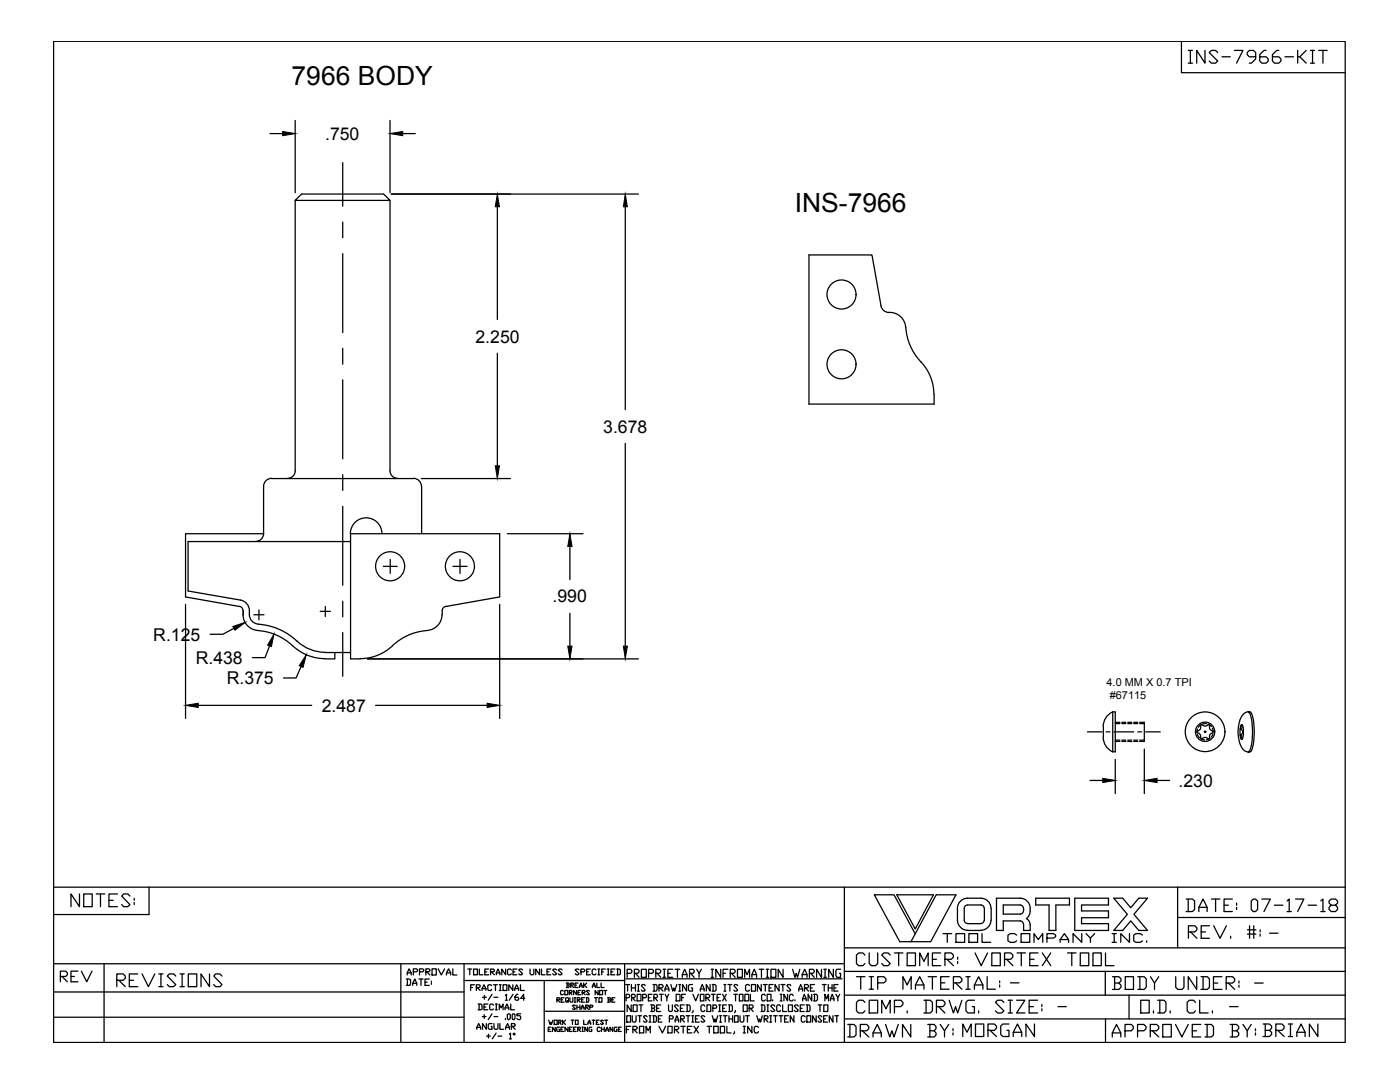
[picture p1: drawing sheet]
<svg xmlns="http://www.w3.org/2000/svg" width="279mm" height="216mm" viewBox="0 0 279 216" stroke-linecap="round" stroke-linejoin="round" font-family="sans-serif">
<!-- layer: titleblk -->
<path d="M10.7 8.2h257.8v199.8h-257.8zM235.8 8.2v6.3h32.7M10.7 177h257.8" fill="none" stroke="#000" stroke-width=".25"/>
<!-- layer: 50 -->
<g fill="none" stroke="#000" stroke-width=".25">
<path d="M168.5 177v31M235 177v12.1M10.7 182.5h19M10.7 197.9h81.9M10.7 192.3h157.8M20.8 192.3v15.7M80 192.3v15.7M92.6 192.3v15.7M92.6 195.7h32.1M108.6 195.7v12.2M124.7 192.3v15.7M168.5 189.1h100"/>
<path d="M168.5 193.8h100M168.5 198.6h100M225.3 198.6v4.7M235 183.1h33.5M10.7 203h81.9M108.6 201.8h16.1M168.5 203.3h100"/>
</g>
<!-- layer: Text -->
<g fill="none" stroke="#000" stroke-width=".25">
<path d="M179 178.5h7.3l-3.6 6.9zM193.1 179.2a2.01 2.01 0 0 0-2 2.1v2.3a2.01 2.01 0 0 0 2 2M193.1 179.2h2.7a2.01 2.01 0 0 1 2 2M81.1 195.4h.6l.2 .2v.8l-.2 .2h-.6M81.3 194.5v-.4l.3-.8 .5 .8v.4M81.3 194.1h.8M81.3 195.4v1.2M82.4 196.6v-.4l.4-.8 .4 .8v.4M82.4 196.2h.8M82.5 193.9h.6l.2-.4-.2-.2h-.6v1.2M83.6 195.4h.8M83.7 193.9h.7l.2-.4-.2-.2h-.7v1.2"/>
<path d="M84 195.4v1.2M84.8 196h.4M85 193.9h.6l.2-.4-.2-.2h-.6v1.2M85.2 193.9l.6 .6M85.7 195.4h-.9v1.2h.9M86.1 195.8v.2M86.1 196.2v.2M86.2 193.3h.9v1.2h-.9zM87.4 193.3l.7 1.2 .6-1.2M89.1 194.5v-.4l.4-.8 .4 .8v.4M89.1 194.1h.8M90.4 193.3v1.2h.8"/>
<path d="M93.4 193.4h.7M93.8 193.4v1.1M93.9 197h.4M94.5 193.4h.8v1.1h-.8zM94.7 196.5h-.8v1.1M95.1 197h.5l.2-.1v-.2l-.2-.2h-.5v1.1M95.2 197l.6 .6M95.7 193.4v1.1h.7M96.2 197.6v-.3l.4-.8 .4 .8v.3M96.2 197.3h.8M96.3 199h.8M96.7 198.6v.8"/>
<path d="M96.8 193.9h.3M97.5 193.4h-.7v1.1h.7M97.9 193.9h.6l.2-.2v-.2l-.2-.1h-.6v1.1M98.1 193.9l.6 .6M98.1 196.7l-.2-.2h-.4l-.1 .2v.7l.1 .2h.4l.2-.2M98.2 198.4l-.8 1.2M98.5 196.5h.8M98.6 199h.7M98.9 196.5v1.1M99 194.5v-.4l.4-.7 .4 .7v.4M99 194.1h.8M99.6 197.6h.4"/>
<path d="M99.6 196.5h.4M99.9 196.5v1.1M100.4 196.5h.8v1.1h-.8zM100.9 198.6l.2-.2v1.2M100.9 199.6h.3M100.9 193.4v1.1l-.8-1.1v1.1M102.1 193.5l-.3-.1h-.3l-.2 .1v.8l.2 .2h.3l.3-.2M102.3 196.5v1.1l-.8-1.1v1.1M102.4 193.9h.4M102.4 198.4l-.8 1.2M102.7 197.6v-.3l.4-.8 .4 .8v.3M102.7 197.3h.8"/>
<path d="M103.2 193.4h-.8v1.1h.8M103.4 198.4h-.2l-.4 .4v.6l.2 .2h.4l.1-.2-.1-.4h-.6M103.9 196.5v1.1h.7M104.3 193.5l-.2-.1h-.4l-.2 .1 .8 .8-.2 .2h-.4l-.2-.2M104.7 199.2h-.8l.6-.8v1.2M105.8 193.4v.9l.2 .2h.4l.1-.2v-.9M107.7 193.4v1.1l-.8-1.1v1.1M108.1 193.4v1.1h.7M109.2 193.9h.3M109.9 193.4h-.7v1.1h.7M111.1 193.5l-.2-.1h-.4l-.2 .1 .8 .8-.2 .2h-.4l-.2-.2M111.2 199.5h.4l.1-.3-.5-.1v.9"/>
<path d="M111.3 199.5l.4 .5M112 199.5h.3M112.2 193.5l-.2-.1h-.4l-.2 .1 .8 .8-.2 .2h-.4l-.2-.2M112.4 197.8l-.1-.2-.4 .2v.6l.1 .1 .4-.1M112.6 199.1h-.6v.9h.6M112.7 197.6h.6v.9h-.6zM113 196.2h.5l.1 .1-.1 .3M113.2 196.6h.3l.1 .3-.1 .1h-.5M113.2 196.2v.8M113.6 198.1h.4l.2-.3-.6-.2v.9M113.7 198.1l.5 .4M113.9 196.6h.4l.2-.3-.6-.1v.8"/>
<path d="M114 196.6l.5 .4M114.8 196.6h.2M115 197.6v.9l-.5-.9v.9M115.3 196.2h-.5v.8h.5M115.3 198.1h.3M115.6 193.5l-.2-.1h-.4l-.2 .1 .8 .8-.2 .2h-.4l-.2-.2M115.6 197l.3-.8 .3 .8M115.6 196.8h.6M115.9 197.6h-.6v.9M115.9 193.9h.6l.2-.2v-.2l-.2-.1h-.6v1.1M116.2 198.1h.4l.2-.3-.6-.2v.9M116.3 198.1l.5 .4"/>
<path d="M116.5 196.2v.8M116.7 196.6l.4 .4M117.1 196.2l-.6 .4M117.1 193.9h.3M117.6 197.8l-.1-.2-.5 .2 .6 .6-.1 .1-.5-.1M117.8 193.4h-.7v1.1h.7M118.2 197l.3-.8 .3 .8M118.2 196.8h.6M118.9 193.5l-.1-.1h-.4l-.2 .1v.8l.2 .2h.4l.1-.2M119.1 196.2v.8h.6M119.3 193.4h.4M119.3 194.5h.4"/>
<path d="M119.4 197.6v.9l-.6-.9v.9M119.5 193.4v1.1M119.7 197.6h.6v.9h-.6zM120 196.2v.8h.6M120.1 193.9h.3M120.5 197.6h.6M120.8 193.4h-.7v1.1M120.8 197.6v.9M121.2 193.4h.4M121.2 194.5h.4M121.3 199.1l.6 .1-.2 .3M121.4 199.5h.3l.2 .3-.2 .2h-.4"/>
<path d="M121.4 193.4v1.1M121.4 199.1v.9M121.9 193.9h.4M122.1 199.5h.3M122.7 199.1h-.6v.9h.6M122.7 193.4h-.8v1.1h.8M123.1 193.4h.5l.2 .1v.8l-.2 .2h-.5M123.3 193.4v1.1M124.9 196.5h.7M124.9 195.3h43.1M125 199.1h.5l.2-.2-.2-.5h-.5v1.3M125.2 194.2h.7l.2-.2v-.3l-.2-.3h-.7v1.6"/>
<path d="M125.3 196.5v1.3M126 196.5v1.3M126 197.1h.8M126.1 199.1h.5l.2-.2-.2-.5h-.5v1.3M126.2 199.1l.6 .6M126.6 194.2h.7l.2-.2v-.3l-.2-.3h-.7v1.6M126.8 196.5v1.3M126.8 194.2l.7 .8M127.2 198.4h.7v1.3h-.7zM127.2 196.5h.4M127.2 197.8h.4M127.4 196.5v1.3"/>
<path d="M128 193.4h1v1.6h-1zM128.3 199.1h.5l.2-.2-.2-.5h-.5v1.3M128.8 196.7l-.2-.2h-.4l-.2 .2 .8 .9-.2 .2h-.4l-.2-.2M129.4 199.1h.3M129.4 194.2h.8l.2-.2v-.3l-.2-.3h-.8v1.6M130.1 198.4h-.7v1.3h.7M130.3 196.5h.6l.2 .2v.9l-.2 .2h-.6M130.5 199.1h.5l.2-.2-.2-.5h-.5v1.3M130.5 196.5v1.3M130.7 199.1l.5 .6M130.9 194.2h.7l.3-.2v-.3l-.3-.3h-.7v1.6M131.1 194.2l.8 .8"/>
<path d="M131.5 197.1h.6l.2-.2v-.2l-.2-.2h-.6v1.3M131.6 198.4h.8M131.7 197.1l.6 .7M132 198.4v1.3M132.3 193.4h.5M132.3 195h.5M132.6 193.4v1.6M132.7 197.8v-.5l.4-.8 .4 .8v.5M132.7 197.3h.8M132.7 198.4l.4 .7v.6M133.3 194.2h.5M133.5 198.4l-.4 .7"/>
<path d="M133.9 196.5l.4 1.3 .2-.7 .1 .7 .5-1.3M134.3 193.4h-1v1.6h1M134.7 193.4h1M134.9 198.4h.8v1.3h-.8zM135.2 193.4v1.6M135.5 196.5h.3M135.5 197.8h.3M135.7 196.5v1.3M136 199.1h.4M136.2 195v-.5l.4-1.1 .5 1.1v.5M136.2 194.5h.9M136.8 198.4h-.8v1.3"/>
<path d="M137 196.5v1.3l-.8-1.3v1.3M137.6 194.2h.7l.2-.2v-.3l-.2-.3h-.7v1.6M137.8 194.2l.7 .8M138.2 196.5h-.6l-.2 .2v.9l.2 .2h.6v-.7h-.2M138.3 198.4l.5 1.3 .6-1.3M139.1 193.4l.4 .8v.8M139.8 197.8v-.5l.4-.8 .3 .8v.5M139.8 198.4h.7v1.3h-.7zM139.8 197.3h.7M140 193.4l-.5 .8M140.9 199.1h.5l.2-.2-.2-.5h-.5v1.3M141.1 199.1l.5 .6"/>
<path d="M141.7 196.5v1.3l-.7-1.3v1.3M141.9 193.4h.5M141.9 195h.5M142 198.4h.7M142.1 196.5h.6l.2 .2v.9l-.2 .2h-.6M142.1 193.4v1.6M142.3 196.5v1.3M142.4 198.4v1.3M143.1 199.1h.4M143.8 198.4h-.7v1.3h.7M143.8 193.4v1.6l-.9-1.6v1.6M144.2 198.4l.7 1.3"/>
<path d="M144.3 194.2h.5M144.5 196.5h.4M144.5 197.8h.4M144.7 196.5v1.3M144.9 198.4l-.7 1.3M145.3 193.4h-1v1.6M145.3 196.5h.7M145.7 196.5v1.3M145.7 194.2h.8l.2-.2v-.3l-.2-.3h-.8v1.6M146 194.2l.7 .8M146.5 198.4h.7M146.8 198.4v1.3"/>
<path d="M147.2 193.4h1v1.6h-1zM147.2 196.7l-.2-.2h-.4l-.1 .2 .7 .9-.2 .2h-.4l-.1-.2M147.6 198.4h.7v1.3h-.7zM148.6 195v-1.6l.5 1.1 .5-1.1v1.6M148.7 198.4h.7v1.3h-.7zM149.6 196.7l-.2-.2h-.4l-.2 .2v.9l.2 .2h.4l.2-.2M149.8 198.4v1.3h.7M150 196.5h.8v1.3h-.8zM150.1 195v-.5l.4-1.1 .5 1.1v.5M150.1 194.5h.9M151.5 193.4h.9M151.9 196.5v1.3l-.7-1.3v1.3"/>
<path d="M152 193.4v1.6M152.3 196.5h.8M152.7 198.7l-.1-.3h-.4l-.2 .3v.8l.2 .2h.4l.1-.2M152.7 196.5v1.3M152.9 193.4h.5M152.9 195h.5M153.1 198.4h.8v1.3h-.8zM153.1 193.4v1.6M153.5 197.1h.4M153.9 193.4h.9v1.6h-.9zM154.2 199.5v.2M154.3 196.5h-.8v1.3h.8"/>
<path d="M155.5 196.5v1.3l-.8-1.3v1.3M155.7 199.7h.4M155.7 198.4h.4M155.9 196.5h.8M155.9 198.4v1.3M156.2 196.5v1.3M156.3 193.4v1.6l-1-1.6v1.6M157.2 198.4v1.3l-.8-1.3v1.3M157.8 196.7l-.2-.2h-.3l-.3 .2 .8 .9-.2 .2h-.3l-.3-.2M158.2 193.4l.5 1.6 .2-.8 .3 .8 .4-1.6M158.3 198.7l-.2-.3h-.3l-.2 .3v.8l.2 .2h.3l.2-.2M158.7 199.5v.2"/>
<path d="M159.4 197.8v-.5l.4-.8 .4 .8v.5M159.4 197.3h.8M160.1 195v-.5l.5-1.1 .5 1.1v.5M160.1 194.5h1M160.2 199.7v-.4l.3-.9 .4 .9v.4M160.2 199.3h.7M160.6 197.1h.5l.3-.2v-.2l-.3-.2h-.5v1.3M160.8 197.1l.6 .7M161.5 194.2h.7l.3-.2v-.3l-.3-.3h-.7v1.6M161.7 197.1h.4M161.8 194.2l.7 .8M162 198.4v1.3l-.7-1.3v1.3"/>
<path d="M162.4 198.4h.5l.2 .3v.8l-.2 .2h-.5M162.5 196.5h-.8v1.3h.8M162.5 198.4v1.3M163.9 193.4v1.6l-.9-1.6v1.6M164.1 196.5h.8M164.4 193.4h.5M164.4 195h.5M164.5 196.5v1.3M164.6 199.7v-1.3l.4 .9 .3-.9v1.3M164.7 193.4v1.6M165.3 197.1h.8M165.3 196.5v1.3"/>
<path d="M165.7 199.7v-.4l.4-.9 .3 .9v.4M165.7 199.3h.7M166.1 196.5v1.3M166.3 193.4v1.6l-.9-1.6v1.6M166.4 197.1h.5M166.8 198.4l.4 .7v.6M167.2 196.5h-.8v1.3h.8M167.6 198.4l-.4 .7M167.8 193.4h-.8l-.2 .3v1l.2 .3h.8v-.8h-.3M182.7 186.3l-4.3-7.8h-3.9l5.1 9.4h6.1l5.1-9.4h-4l-5 9.4M193.1 180.6a.66 .66 0 0 0-.7 .7v2.3a.66 .66 0 0 0 .7 .7M193.1 180.6h2.7a.66 .66 0 0 1 .6 .6"/>
<path d="M196.4 183.6a.66 .66 0 0 1-.6 .7M196.5 181.3v2.3M197.8 183.6a2.01 2.01 0 0 1-2 2M197.8 181.3v2.3M204.2 184.4a.66 .66 0 0 0-.6-.6h-3.4v1.9M204.2 181.2a.66 .66 0 0 0-.6-.6h-3.4v1.8h3.4a.66 .66 0 0 0 .6-.7M204.3 181.3v.5M204.8 183.3a1.29 1.29 0 0 1 .8 1.2M204.9 183.3a2.44 2.44 0 0 0-.8-4l-5.2-.1v6.5M209.4 185.7v-5.1h-2.7v-1.4h6.7v1.4h-2.7v5.1M215.8 184.3v-1.2h5.4v-1.3h-5.4v-1.2h5.4v-1.4h-6.7v6.5M222.3 185.7l2.7-3.3-2.7-3.2h1.8l1.6 1.9 1.6-1.9h1.7l-2.7 3.2 2.7 3.3"/>
<path d="M224.1 185.7l1.6-1.9 1.6 1.9M227.7 199.6h1.6v2.5h-1.6zM231 199.6h1.3l.4 .4v1.7l-.4 .4h-1.3M231.5 199.6v2.5M239.4 199.6v2.5h1.7M95.2 205.4v-.4l.3-.8 .4 .8v.4M95.2 205h.7M95.4 200.3h.6l.2 .3v.7l-.2 .2h-.6M95.6 200.3v1.2M96.3 202.8h.7M96.6 200.9h.4M96.6 202.5v.7"/>
<path d="M97.1 204.2v1.2l-.8-1.2v1.2M97.1 206.7h.8M97.4 200.3h-.8v1.2h.8M97.5 206.4v.7M98.2 204.2h-.6l-.2 .2v.8l.2 .2h.6v-.6h-.2M98.2 202.3l-.8 1.1M98.5 200.6l-.2-.3h-.4l-.2 .3v.7l.2 .2h.4l.2-.2M98.6 204.2v1l.2 .2h.4l.2-.2v-1M98.6 202.8h.7M98.9 201.5h.4M98.9 200.3h.4M99 206.1l-.8 1.2"/>
<path d="M99 200.3v1.2M99.4 206.7h.7M99.6 201.5v-1.2l.4 .8 .4-.8v1.2M99.8 204.2v1.2h.7M100.8 201.5v-.4l.4-.8 .3 .8v.4M100.8 201.1h.7M100.9 203.2v.2M100.9 205.4v-.4l.4-.8 .4 .8v.4M100.9 205h.8M101.2 202.5l.3-.2 .3 .2v.7l-.2 .2-.4-.2zM101.7 206.4l.2-.3v1.2M101.7 207.3h.4"/>
<path d="M101.9 200.3v1.2h.8M102.1 204.8h.5l.2-.2v-.2l-.2-.2h-.5v1.2M102.2 202.5l.2-.2 .4 .2v.7l-.2 .2h-.2l-.2-.2zM102.2 204.8l.6 .6M102.4 206.4l.2-.3 .2 .3-.2 .1zM103.9 202.3h-.7v.4h.5l.2 .1v.4l-.2 .2h-.3l-.2-.2M109.4 205.4h.3M109.5 203.6l.3 .8 .1-.4 .2 .4 .2-.8M110 205h-.6v.8h.6M110.6 203.6h.6v.8h-.6zM110.8 205v.8l-.5-.8v.8M111.4 204h.5l.1-.3-.6-.1v.8"/>
<path d="M111.6 204l.4 .4M111.7 205h-.5l-.1 .7 .6 .1v-.4h-.2M112 205.4h.2M112.3 203.6v.8M112.4 204l.4 .4M112.5 205h-.5v.8h.5M112.8 203.6l-.5 .4M113.4 205v.8l-.6-.8v.8M113.6 205.4h.3M114.2 205h-.6v.8h.6M114.2 203.6v.8M114.5 205.4h.3"/>
<path d="M114.8 203.6h.6v.8h-.6zM115 205h-.5v.8h.5M115.3 205.4h.4l.2-.3-.2-.1h-.4v.8M115.4 205.4l.5 .4M116.1 205.8h.3M116.1 205h.3M116.3 205v.8M116.5 203.6v.8h.5M117.2 205v.8l-.5-.8v.8M117.3 204.4l.3-.8 .3 .8M117.3 204.1h.6M118.1 205h-.4l-.2 .1v.6l.2 .1h.4v-.4h-.1"/>
<path d="M118.4 203.6v.8M119 204h.3M119.6 203.6h-.6v.8h.6M119.8 205.1l-.2-.1-.4 .1v.6l.2 .1 .4-.1M120 205.4h.6M120 205v.8M120.4 203.7l-.1-.1-.4 .1 .5 .5-.1 .2h-.3l-.1-.2M120.6 205v.8M120.7 203.6h.6M120.9 205.8l.3-.8 .2 .8M120.9 205.5h.5M121 203.6v.8"/>
<path d="M122.3 205v.8l-.6-.8v.8M123.1 205h-.4l-.1 .7 .5 .1v-.4h-.1M123.4 205.4h.3M124 205h-.6v.8h.6M125 205.4h.4M125.1 202.7h.7v1.2h-.7zM125.9 204.8h-.9v1.3M126 200.5v1.3l-.8-1.3v1.3M126.2 202.7v1l.2 .2h.3l.2-.2v-1M126.3 205.4h.6l.3-.4-.3-.2h-.6v1.3M126.4 200.5h.8v1.3h-.8zM126.5 205.4l.7 .7"/>
<path d="M127.3 202.7h.7M127.5 200.5h.8M127.6 204.8h.9v1.3h-.9zM127.7 202.7v1.2M127.9 200.5v1.3M128.9 206.1v-1.3l.5 .8 .4-.8v1.3M129.1 202.9l-.1-.2h-.4l-.2 .2 .7 .8-.1 .2h-.4l-.2-.2M129.5 202.7h.4M129.5 203.9h.4M129.7 202.7v1.2M129.9 200.5h.6l.2 .3-.2 .4M130.1 201.2h.4l.2 .4-.2 .2h-.6"/>
<path d="M130.1 200.5v1.3M130.3 202.7h.5l.2 .2v.8l-.2 .2h-.5M130.5 202.7v1.2M131 201.2h.5M131.4 203.3h.4M131.5 204.8l.7 1.3 .6-1.3M131.9 200.5h-.9v1.3h.9M132.1 202.7h-.7v1.2h.7M133.3 204.8h.8v1.3h-.8zM133.4 200.5v1.1l.2 .2h.4l.2-.2v-1.1M133.6 203.3h.6l.2-.4-.2-.2h-.6v1.2M134.6 205.4h.6l.3-.4-.3-.2h-.6v1.3"/>
<path d="M134.7 203.9v-.4l.4-.8 .4 .8v.4M134.7 203.5h.8M134.8 205.4l.7 .7M135.4 200.8l-.2-.3h-.4l-.2 .3 .8 .8-.2 .2h-.4l-.2-.2M135.8 201.2h.4M135.8 203.3h.6l.2-.4-.2-.2h-.6v1.2M135.9 204.8h.9M136 203.3l.6 .6M136.3 204.8v1.3M136.6 200.5h-.8v1.3h.8M136.9 200.5h.6l.2 .3v.8l-.2 .2h-.6M136.9 202.7h.8"/>
<path d="M137.1 200.5v1.3M137.2 205.4h.5M137.3 202.7v1.2M138.1 204.8h-.9v1.3h.9M138.1 202.7h.3M138.1 203.9h.3M138.2 202.7v1.2M138.3 201.6l-.2 .5M138.5 204.8l.9 1.3M138.8 203.3h.4M139.4 204.8l-.9 1.3M139.6 202.7h-.8v1.2h.8"/>
<path d="M140.7 200.8l-.2-.3h-.4l-.2 .3v.8l.2 .2h.4l.2-.2M140.7 202.9l-.3-.2h-.3l-.2 .2 .8 .8-.3 .2h-.3l-.2-.2M141.1 200.5h.7v1.3h-.7zM141.1 204.8h.9M141.5 204.8v1.3M142.1 202.7l.4 1.2 .2-.6 .2 .6 .3-1.2M142.3 201.2h.5l.2-.2-.2-.5h-.5v1.3M142.4 204.8h.9v1.3h-.9zM143.4 200.5h.4M143.4 201.8h.4M143.6 200.5v1.3M143.6 202.7h.4"/>
<path d="M143.6 203.9h.4M143.7 204.8h.9v1.3h-.9zM143.8 202.7v1.2M144.2 201.2h.4M144.3 202.7h.8M144.7 202.7v1.2M145 200.5h-.8v1.3h.8M145.1 204.8v1.3h.8M145.4 200.5h.6l.2 .3v.8l-.2 .2h-.6M145.5 203.3h.7M145.5 202.7v1.2M145.6 200.5v1.3"/>
<path d="M146.2 202.7v1.2M146.6 202.7h.7v1.2h-.7zM146.6 205.9v.2l-.2 .2M146.8 201.6l-.2 .5M147.7 202.7v1l.2 .2h.3l.2-.2v-1M148.3 200.5h.8v1.3h-.8zM148.3 204.8h.4M148.3 206.1h.4M148.5 204.8v1.3M148.8 202.7h.7M149.2 202.7v1.2M149.5 201.2h.6l.2-.4-.2-.3h-.6v1.3"/>
<path d="M149.7 201.2l.6 .6M150.1 204.8v1.3l-.9-1.3v1.3M151 202.7l.4 1.2 .2-.6 .2 .6 .3-1.2M151.4 205l-.2-.2h-.5l-.2 .2v.9l.2 .2h.5l.2-.2M151.9 200.5h.6l.1 .3v.8l-.1 .2h-.6M152 200.5v1.3M152.5 203.3h.6l.2-.4-.2-.2h-.6v1.2M152.7 203.3l.6 .6M153.1 200.5h.3M153.1 201.8h.3M153.2 200.5v1.3M153.6 202.7h.4"/>
<path d="M153.6 203.9h.4M153.8 202.7v1.2M154.4 202.7h.7M154.6 200.8l-.2-.3h-.4l-.2 .3 .8 .8-.2 .2h-.4l-.2-.2M154.8 202.7v1.2M155.5 202.7h.7M155.8 200.8l-.2-.3h-.4l-.2 .3v.8l.2 .2h.4l.2-.2M155.9 202.7v1.2M156.2 200.5v1.3h.8M156.6 203.3h.4M157.3 200.5h.8v1.3h-.8zM157.3 202.7h-.7v1.2h.7"/>
<path d="M158.4 202.7v1.2l-.7-1.2v1.2M159.3 200.8l-.2-.3h-.4l-.2 .3 .8 .8-.2 .2h-.4l-.2-.2M159.7 201.2h.4M160.5 200.5h-.8v1.3h.8M160.7 202.9l-.2-.2h-.4l-.2 .2v.8l.2 .2h.4l.2-.2M160.9 200.5h.6l.2 .3v.8l-.2 .2h-.6M161 202.7h.8v1.2h-.8zM161.1 200.5v1.3M162.9 202.7v1.2l-.7-1.2v1.2M163.3 200.5h.7M163.6 200.5v1.3M164 202.9l-.2-.2h-.4l-.1 .2 .7 .8-.2 .2h-.4l-.1-.2"/>
<path d="M164.4 203.3h.3M164.4 200.5h.8v1.3h-.8zM165.1 202.7h-.7v1.2h.7M166.2 202.7v1.2l-.7-1.2v1.2M238.6 200l-.4-.4h-.9l-.4 .4v1.7l.4 .4h.9l.4-.4"/>
</g>
<!-- layer: 0 -->
<g fill="none" stroke="#000" stroke-width=".25">
<path d="M53.9 26.7h2.5M58.9 40v53.9a1.5 1.5 0 0 1-1.5 1.5M58.9 40l1.3-1.3h16.4l1.2 1.3zM58.9 24v14.5M68.4 32.5v8.6M77.8 40v53.9a1.5 1.5 0 0 0 1.5 1.5M77.8 24v14.5M78.1 38.7h49.3M80.4 26.7h2.5M68.4 44.3v3.1M68.4 50.6v15.8M99.3 41.3v22.4"/>
<path d="M124.8 41.3v40.4M68.4 69.5v3.2M68.4 75.8v15.8M99.3 70.5v22.4M175.8 61a1.59 1.59 0 0 0 1.6 1.3M175.8 61.1l-1.8-10.2h-12.6v29.7h25v-1.9M177.4 62.3a3.2 3.2 0 0 1 3.3 3 11.3 11.3 0 0 0 3.1 6.9M183.8 72.2a9.5 9.5 0 0 1 2.6 6.5M54.2 95.4a1.59 1.59 0 0 0-1.6 1.6v9.5h-15.6v12.6l10.8 1.9M54.2 95.5h28.3M68.4 94.7v3.2M82.5 95.4a1.59 1.59 0 0 1 1.6 1.6"/>
<path d="M84.1 95.5h17.8M84.1 97.1v9.4M124.8 88.5v40.4M48 119.7a2.14 2.14 0 0 1 1.8 2.1M52.6 106.5a1.54 1.54 0 0 1-1.5 1.5M68.4 101v15.8M68.4 120v3.1M69.9 106.5a3.2 3.2 0 0 1 3.2-3.2 3.2 3.2 0 0 1 3.1 3.2M70 108.1h-32.5v9.8l10.5 1.8M76.5 113h2.8M77.9 111.6v2.8M90.4 113h2.8"/>
<path d="M91.8 111.6v2.8M101.2 106.5h15.2M113.7 109v6.6M37 120.6v22.8M46.7 125.4l-2.2 1.2h-2.6M47.8 121a.87 .87 0 0 1 .7 .8M48.5 122.6a3.2 3.2 0 0 0 3 3.2M48.5 121.9v.8M49.8 122.6a1.88 1.88 0 0 0 1.7 1.9 12.6 12.6 0 0 1 7.7 3.4M49.8 121.9v.8M50.7 122.7h2M51.5 125.8a11.6 11.6 0 0 1 7.5 3.5 9.5 9.5 0 0 0 5.9 2.1"/>
<path d="M51.7 121.7v2M53.8 128.9l-.9 2.3h-2.5M59.3 127.9a8.2 8.2 0 0 0 5.6 2.3M60.1 133l-1 2.3h-2.5M63.9 122h2M64.9 130.2h5.1M64.9 121v2M66.8 130.2v1.3h-1.9M68.4 126.2v8.7M73.3 131.5h54.1M78.4 128.8a9.5 9.5 0 0 1-6.6 2.6M85.2 125.8a11 11 0 0 0-6.9 3"/>
<path d="M88.2 122.6a3.2 3.2 0 0 1-2.9 3.2M88.3 121.9v.8M89 121a.87 .87 0 0 0-.7 .8M89 121l10.7-1.9v-12.6h-29.7v25h1.9M99.7 120.6v22.8M113.7 122.4v6.5M39.6 140.7h22.6M75 140.7h22.2M217 146h2.9M217.5 155.7h2.6M220.2 147.1a3.2 3.2 0 0 0 1.8 2.9M220.2 145v2.1"/>
<path d="M220.8 146h.7M222 142.1a3.2 3.2 0 0 0-1.8 2.9M222.1 142.1h.5v7.9h-.5zM222.3 146h4M222.6 151.5v6.9M222.6 147.9h.9M222.6 147.7h.9M222.6 144.1h.9M222.6 144.4h.9M223.9 147.9h.8M223.9 147.7h.8M223.9 144.1h.8"/>
<path d="M223.9 144.4h.8M225.1 147.9h.8M225.1 147.7h.8M225.1 144.1h.8M225.1 144.4h.8M226.3 147.9h.8M226.3 147.7h.8M226.3 144.1h.8M226.3 144.4h.8M227.1 146h.7M227.4 144.1h1v3.8h-1M227.4 147.7h1"/>
<path d="M227.4 144.4h1M228.4 149.5v8.9M228.6 146h2.9M230.9 155.7h2.5M239 145.5l-.1 .7M239 146.6l.4 .6M239 146.3l.5 .3 .2 .8a1.09 1.09 0 0 1 1.3 0M239.6 144.9l-.1 .6-.6 .4 .1 .3M239.7 144.6l-.6 .5M239.7 147.4l.7 .2M239.9 144.7l-.2-.1-.1 .3M240 144.6l.5 .3 .5-.3"/>
<path d="M240.8 144.4l-.8 .1M241.1 144.7l.2-.1 .1 .3M241.1 144.5l.7 .5M241.4 147.2l-.1 .2h-.2M241.4 144.9l.1 .6 .6 .4-.1 .3M241.5 147.3l-.7 .3M242 145.3l.1 .7M242 146.3l-.5 .3-.1 .6M242.1 146.4l-.3 .7M247.5 146.7a.28 .28 0 0 1 .3 .2 .28 .28 0 0 1-.2 .4M247.5 145.5a.53 .53 0 0 1 .5 .6 .53 .53 0 0 1-.5 .5M247.6 144.8a.32 .32 0 0 1 .3 .3 .32 .32 0 0 1-.4 .3"/>
<path d="M247.7 144.7l.1-.1a.89 .89 0 0 1 .3 1.1v.6a1.21 1.21 0 0 1-.3 1.3l-.3-1.3zM249.1 142a.65 .65 0 0 1 .8 .6 13.3 13.3 0 0 1-.1 7.2l-.4 .3h-.3a2.66 2.66 0 0 0 .8-2.3 10.2 10.2 0 0 0-.7-5.7zM249.1 142a2.5 2.5 0 0 0-1.8 2.3 6.9 6.9 0 0 0 .7 5.2l.4 .3 .7 .3"/>
<circle cx="167.9" cy="58.8" r="2.9"/>
<circle cx="167.9" cy="72.7" r="2.9"/>
<circle cx="77.9" cy="113" r="2.9"/>
<circle cx="91.8" cy="113" r="2.9"/>
<circle cx="240.5" cy="146" r="4"/>
<circle cx="240.5" cy="146" r="1.93"/>
<circle cx="240.5" cy="146" r=".15"/>
</g>
<g fill="#000" stroke="#000" stroke-width=".2">
<path d="M56.4 26.2l2.5 .5-2.5 .4zM77.8 26.7l2.6-.5v.9zM99.3 38.7l.4 2.6h-.9zM124.8 38.7l.4 2.6h-.8zM98.8 92.9h.9l-.4 2.6zM113.7 106.5l.5 2.5h-.9zM46.5 125l2.4-.8-2 1.6zM54.7 126.5l-.5 2.5-.8-.3zM61.1 130.7l-.6 2.5-.8-.4zM113.3 128.9h.9l-.5 2.6zM124.4 128.9h.8l-.4 2.6zM37 140.7l2.6-.4v.9z"/>
<path d="M97.2 140.3l2.5 .4-2.5 .5zM220.1 155.3l2.5 .4-2.5 .5zM228.4 155.7l2.5-.4v.9z"/>
</g>
<g font-size="6.2">
<text x="170" y="194">CUSTOMER:</text>
<text x="193.7" y="194">VORTEX TOOL</text>
<text x="22.6" y="198.3">REVISIONS</text>
</g>
<g font-size="5.7">
<text x="236.4" y="13.8">INS-7966-KIT</text>
<text x="13.4" y="182">NOTES:</text>
<text x="235.7" y="183.1">DATE:</text>
<text x="248.7" y="183.1">07-17-18</text>
<text x="236.4" y="188.4">REV. #:</text>
<text x="170" y="203.2">COMP. DRWG. SIZE:</text>
<text x="170" y="198.6">TIP MATERIAL:</text>
<text x="221.2" y="198.6">BODY UNDER:</text>
<text x="168.3" y="208.1">DRAWN BY:</text>
<text x="191.2" y="208.1">MORGAN</text>
<text x="221.2" y="208.1">APPROVED BY:</text>
<text x="251.2" y="208.1">BRIAN</text>
</g>
<g font-size="5.3">
<text x="58.2" y="17">7966 BODY</text>
<text x="158.6" y="42.3">INS-7966</text>
<text x="11.3" y="197.2">REV</text>
</g>
<text font-size="4.4" x="187.3" y="189.1">TOOL COMPANY INC.</text>
<g font-size="3.5">
<text x="64.9" y="27.9">.750</text>
<text x="94.9" y="68.4">2.250</text>
<text x="120.4" y="86.3">3.678</text>
<text x="110.3" y="120.2">.990</text>
<text x="30.6" y="127.8">R.125</text>
<text x="39.1" y="132.5">R.438</text>
<text x="45.2" y="136.5">R.375</text>
<text x="64.2" y="142">2.487</text>
<text x="235.2" y="157">.230</text>
<text x="113.2" y="202.5">SHARP</text>
</g>
<g font-size="2.6">
<text x="252.6" y="187.3">-</text>
<text x="200.7" y="197.2">-</text>
<text x="249.4" y="197.6">-</text>
<text x="210.3" y="202.1">-</text>
<text x="244.5" y="202.1">-</text>
</g>
<g font-size="2.2">
<text x="220.8" y="136.9">4.0 MM X 0.7 TPI</text>
<text x="221.5" y="139.6">#67115</text>
</g>
</svg>
